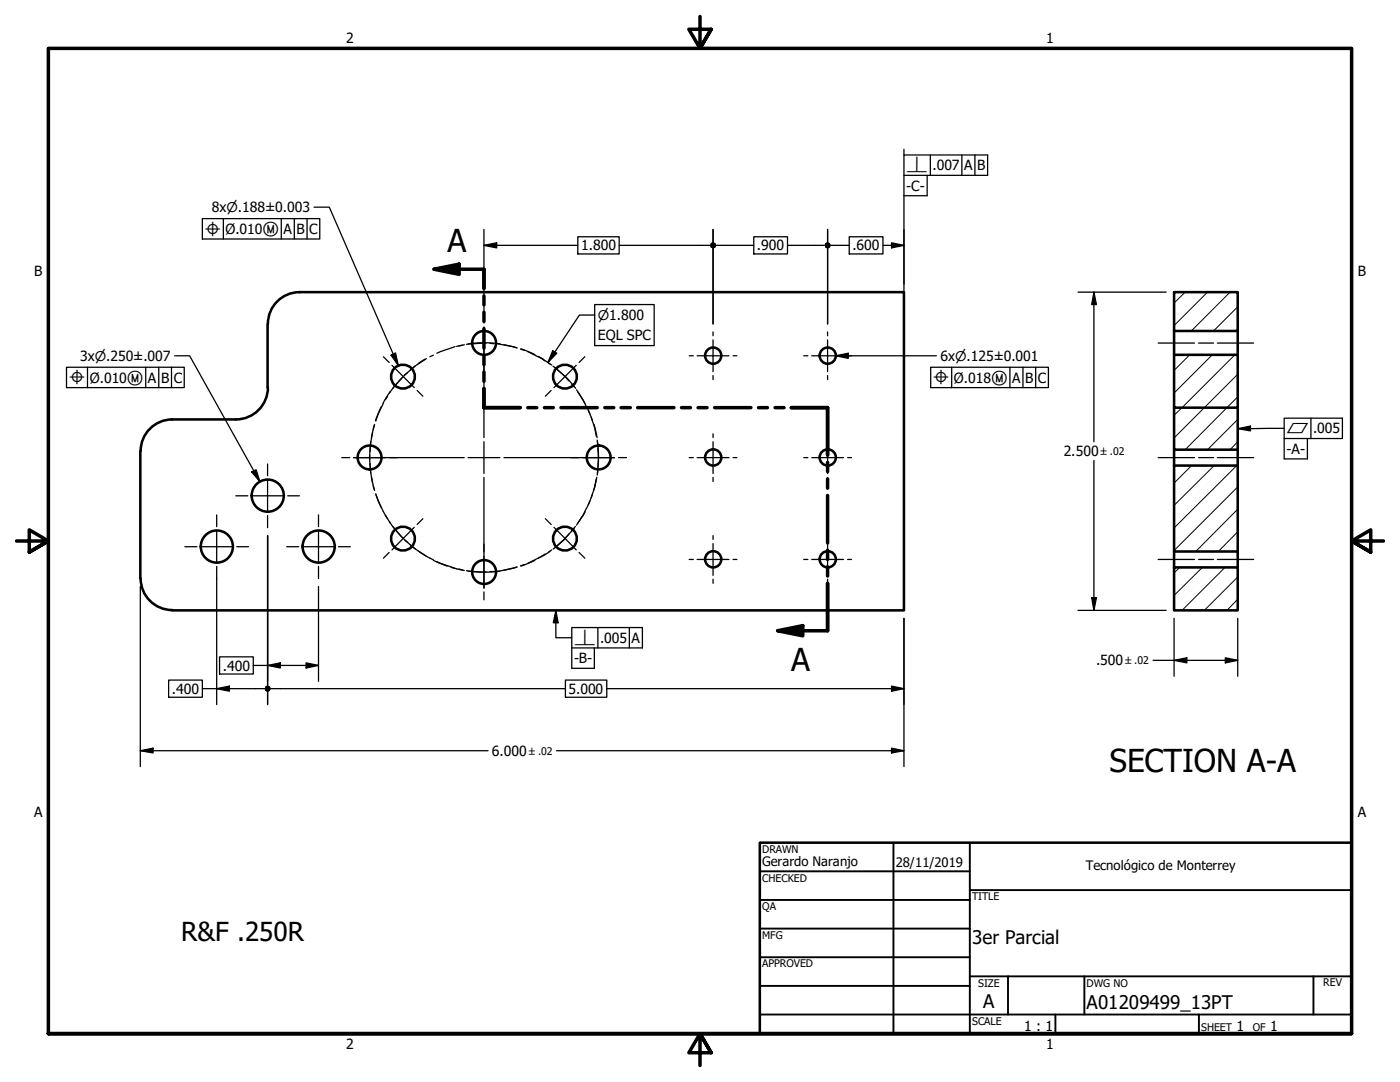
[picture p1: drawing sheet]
<svg xmlns="http://www.w3.org/2000/svg" width="279mm" height="216mm" viewBox="0 0 279 216" stroke-linecap="round" stroke-linejoin="round" font-family="sans-serif">
<!-- layer: Sombreado (ANSI) -->
<g fill="none" stroke="#000" stroke-width=".2">
<path d="M236.5 58.3l-2.2 2.2M241 58.3l-6.7 6.7M245.5 58.3l-7.8 7.7M237.4 70.8l-3.1 3.1M241.9 70.8l-7.6 7.6M246.4 70.8l-12.1 12.1M247 79.2l-10.5 10.5M247 74.7l-12.7 12.7M247 65.7l-.3 .3M247 61.2l-4.8 4.8M237.8 92.9l-3.5 3.5M242.3 92.9l-8 7.9"/>
<path d="M246.8 92.9l-12.5 12.4M247 97.2l-12.7 12.7M247 83.7l-6 6M247 88.1l-1.5 1.6M235.5 113.2l-1.2 1.1M240 113.2l-5.7 5.6M244.5 113.2l-8.6 8.6M247 119.6l-2.1 2.2M247 115.1l-6.7 6.7M247 106.1l-3.9 3.9M247 101.6l-8.4 8.4"/>
</g>
<!-- layer: Visible (ANSI) -->
<g fill="none" stroke="#000" stroke-width=".51">
<path d="M234.3 58.3h12.7v7.7h-12.7zM53.4 64.6v12.7M53.5 77.3a6.4 6.4 0 0 1-6.4 6.4M53.5 64.6a6.3 6.3 0 0 1 6.3-6.3h120.6v63.5h-146M234.3 66v4.8M247 66v4.8M28 90v25.4M47.1 83.7h-12.7a6.3 6.3 0 0 0-6.3 6.3M234.3 92.9h12.7v17.1h-12.7zM234.3 81.3v8.4h12.7M234.3 89.7v3.2M247 81.3h-12.7v-10.5h12.7v18.9"/>
<path d="M247 89.7v3.2M28.1 115.4a6.3 6.3 0 0 0 6.3 6.3M234.3 113.2h12.7v8.6h-12.7zM234.3 110v3.2M247 110v3.2"/>
<circle cx="80.4" cy="75.2" r="2.38"/>
<circle cx="96.6" cy="68.4" r="2.38"/>
<circle cx="112.7" cy="75.2" r="2.38"/>
<circle cx="142.3" cy="71" r="1.62"/>
<circle cx="165.2" cy="71" r="1.62"/>
<circle cx="53.4" cy="98.9" r="3.2"/>
<circle cx="73.8" cy="91.3" r="2.38"/>
<circle cx="119.5" cy="91.3" r="2.38"/>
<circle cx="142.3" cy="91.3" r="1.62"/>
<circle cx="165.2" cy="91.3" r="1.62"/>
<circle cx="43.3" cy="109.1" r="3.2"/>
<circle cx="63.6" cy="109.1" r="3.2"/>
<circle cx="80.4" cy="107.5" r="2.38"/>
<circle cx="96.6" cy="114.1" r="2.38"/>
<circle cx="112.7" cy="107.5" r="2.38"/>
<circle cx="142.3" cy="111.6" r="1.62"/>
<circle cx="165.2" cy="111.6" r="1.62"/>
</g>
<g fill="none" stroke="#000" stroke-width=".7">
<path d="M86.6 53.7l5-1v2zM86.6 53.7h10v3.8M96.6 59.1v1.7M96.6 62.3v1.8M96.6 65.6v3.9M96.6 70.9v1.9M96.6 74.2v1.9M96.6 77.5v3.8h7.2M105.3 81.3h1.8M108.6 81.3h1.8M112 81.3h7.2M120.7 81.3h1.8"/>
<path d="M124 81.3h1.8M127.3 81.3h7.2M136 81.3h1.8M139.3 81.3h1.8M142.6 81.3h7.3M151.4 81.3h1.8M154.7 81.3h1.8M157.9 81.3h7.3v9.5M165.2 92.3v1.8M165.2 95.6v1.8M165.2 98.9v9.4M165.2 109.8v1.8"/>
<path d="M165.2 113.1v1.8M165.2 116.4v9.5h-10M155.2 125.9l5-1.1v2.1z"/>
</g>
<g fill="#000">
<path d="M86.6 53.7l5-1v2z" fill-rule="evenodd"/>
<path d="M155.2 125.9l5-1.1v2.1z" fill-rule="evenodd"/>
</g>
<!-- layer: Borde (ANSI) -->
<path d="M139.7 3.3v6.4l-2.2-3.9h4.4l-2.2 3.9 2.2-3.9M3.3 107.9h6.4l-3.9-2.2v4.5l3.9-2.3-3.9 2.3M276.1 107.9h-6.4l3.9-2.2v4.5l-3.9-2.3 3.9 2.3M9.7 206.2v-196.5h260v196.5h-260h260M141.9 210.1l-2.2-3.9 2.2 3.9h-4.4l2.2-3.9v6.4" fill="none" stroke="#000" stroke-width=".7"/>
<g fill="none" stroke="#000" stroke-width=".38">
<path d="M151.6 173.9h41.9M151.6 179.6h41.9M178.3 168.1v38.1M193.5 177.6h76.2M193.5 168.1v38.1M151.6 185.3h41.9M151.6 191h41.9M151.6 196.7h41.9M193.5 194.8h76.2M201.2 194.8v7.6M216.4 194.8v7.6M262.1 194.8v7.6"/>
<path d="M151.6 202.4h118.1M210.6 202.4v3.8M239.3 202.4v3.8"/>
</g>
<path d="M151.6 168.1h118.1v38.1h-118.1z" fill="none" stroke="#000" stroke-width=".51"/>
<g fill="none" stroke="#000" stroke-width=".25">
<path d="M77.3 79.1l-.4 .7M80.2 75.4l-1.7 1.9-.8 1.1M81.3 74.4l-.6 .5M85.1 71.6l-2.4 1.6-.8 .7M86.5 70.9l-.7 .3M90.8 69.2l-3.6 1.3M92.3 68.9l-.7 .1M97 68.5l-3.9 .2M97.8 68.5l.8 .1M99.3 68.6l3.8 .8M103.9 69.7l.7 .2M105.3 70.2l3.5 1.8"/>
<path d="M109.5 72.5l.6 .3M110.7 73.3l2.1 1.8 .7 .9M114 76.6l.6 .6M115.1 77.8l1.9 3.4M73.8 90.9v.8M73.9 92.5l.1 1.8 .4 2M74.4 86.3l-.4 2-.1 1.8M74.5 97.1l.2 .7M74.7 84.8l-.2 .7M75 98.6l.5 1.4 1 2.1M76.5 80.5l-1 2-.5 1.5M117.4 81.9l.3 .6"/>
<path d="M118 83.2l.7 2.1 .3 1.8M119 95.6l-.3 1.6-.7 2.1M119.2 87.8l.1 .8M119.3 94l-.1 .8M119.3 89.3l.1 2-.1 1.9M76.9 102.8l.4 .7M77.7 104.1l2.5 3.1M80.7 107.7l.6 .5M81.9 108.7l.8 .7 2.4 1.6M85.8 111.4l.7 .3M87.2 112.1l3.6 1.3M91.6 113.5l.7 .2"/>
<path d="M93.1 113.9l3.9 .2M97.8 114h.8M103.1 113.2l-3.8 .8M104.6 112.6l-.7 .3M108.8 110.6l-3.5 1.8M110.1 109.7l-.6 .5M113.5 106.6l-.7 .8-2.1 1.9M114.6 105.4l-.6 .6M117 101.4l-.6 1.3-1.3 2.1M117.7 100l-.3 .7"/>
</g>
<!-- layer: Marca de centro (ANSI) -->
<g fill="none" stroke="#000" stroke-width=".25">
<path d="M76.5 71.2l1.2 1.1M78.2 72.9l4.5 4.4M83.2 77.9l1.2 1.2M96.6 62.9v1.6M96.6 65.3v22M110 77.9l-1.2 1.2M115 72.9l-4.4 4.4M116.7 71.2l-1.1 1.1M137.5 71h.9M139.1 71h6.4M142.3 66.2v.8M142.3 67.8v6.4"/>
<path d="M142.3 74.9v.9M146.3 71h.8M160.4 71h.8M162 71h6.3M165.2 66.2v.8M165.2 67.8v6.4M165.2 74.9v.9M169.2 71h.7M47.1 98.9h2.4M50.2 98.9h6.4M53.4 92.6v2.3M53.4 95.8v6.3"/>
<path d="M57.4 98.9h2.4M68.2 91.3h1.6M70.5 91.3h22.1M93.4 91.3h6.4M96.6 88.1v6.4M96.6 95.2v22.1M100.6 91.3h22M123.4 91.3h1.6M137.5 91.3h.9M139.1 91.3h6.4M142.3 86.6v.7M142.3 88.1v6.4"/>
<path d="M142.3 95.2v.9M146.3 91.3h.8M160.4 91.3h.8M162 91.3h6.3M165.2 86.6v.7M165.2 88.1v6.4M165.2 95.2v.9M169.2 91.3h.7M36.9 109.1h2.4M40.1 109.1h6.3M43.2 102.7v2.4M43.2 105.9v6.4"/>
<path d="M43.2 113v2.4M47.2 109.1h2.4M53.4 102.9v2.4M57.2 109.1h2.4M60.4 109.1h6.3M63.6 102.7v2.4M63.6 105.9v6.4M63.6 113v2.4M67.6 109.1h2.3M77.7 110.2l-1.2 1.2M82.7 105.2l-4.5 4.5M84.4 103.5l-1.2 1.1"/>
<path d="M96.6 118.1v1.6M108.8 103.5l1.2 1.1M110.6 105.2l4.4 4.5M115.6 110.2l1.1 1.2M137.5 111.6h.9M139.1 111.6h6.4M142.3 106.9v.7M142.3 108.5v6.3M142.3 115.6v.8M146.3 111.6h.8M160.4 111.6h.8M162 111.6h6.3"/>
<path d="M165.2 106.9v.7M165.2 108.5v6.3M165.2 115.6v.8M169.2 111.6h.7"/>
</g>
<!-- layer: Eje (ANSI) -->
<g fill="none" stroke="#000" stroke-width=".25">
<path d="M77.9 78.1l-1.5 2.3M82.9 73.1l-2.4 2-2.1 2.4M84.8 71.7l-1.3 .8M92.7 68.8l-1.6 .3M96.6 68.4l3.2 .2M96.6 68.4l-3.2 .2M100.6 68.8l2.6 .6M104 69.6l2.7 1.2M107.4 71.1l1 .6M108.4 71.7l1.3 .9M110.4 73.1l2.4 2M112.8 75.1l2.1 2.4"/>
<path d="M115.3 78.2l1.4 2.3M231.1 68.5h7.3M239.2 68.5h3M243 68.5h7.2M74 88.1l-.2 3.2 .2 3.1M74.1 95.2l.7 2.7M74.8 84.7l-.7 2.6M75 98.6l1.1 2.8M76.1 81.2l-1.2 2.7M117.1 81.2l1.1 2.7M118.2 98.6l-1.1 2.8M118.5 84.7l.7 2.6"/>
<path d="M119.1 95.2l-.6 2.7M119.2 88.1l.2 3.2-.2 3.1M231.1 91.3h7.3M239.2 91.3h3M243 91.3h7.2M76.5 102.1l1.4 2.3M78.4 105l2.1 2.4 2.4 2.1M83.5 110l2.3 1.4M86.5 111.8l2.8 1.2M90 113.2l2.7 .6M93.4 114l3.2 .2 3.2-.2M103.2 113.1l-2.6 .7"/>
<path d="M106.7 111.8l-2.7 1.2M108.4 110.8l-1 .6M109.8 110l-1.4 .9M112.8 107.5l-2.4 2.1M114.8 105l-2 2.4M116.2 103.1l-.9 1.3M116.8 102.1l-.6 1M231.1 111.6h7.3M239.2 111.6h3M243 111.6h7.2"/>
</g>
<!-- layer: Cota (ANSI) -->
<g fill="none" stroke="#000" stroke-width=".25">
<path d="M62.7 41.3h3l13.8 31.7M96.6 49l2.5-.5v1zM96.6 49h18.7M96.6 45.8v17.1M115.3 47.2h8.3v3.5h-8.3zM123.6 49h18.1M142.3 45.8v18.8M142.9 49h7.5M150.4 47.2h6.8v3.5h-6.8zM157.2 49h7.4M165.2 45.8v18.8M165.8 49h3.7"/>
<path d="M169.5 47.2h6.7v3.5h-6.7zM176.2 49h4.2M177.9 48.5l2.5 .5-2.5 .5zM180.4 45.8v10.9M215.1 58.3h17.6M218.3 58.3l.5 2.5h-.9zM218.3 58.3v29.8M34.9 71h2.9l14.1 25.1M78 70.9l.9-.5 .6 2.6zM110.3 70l.8 .5-1.8 1.8zM118.7 60.8h11.9v8.2h-11.9zM118.7 62.9h-3.1l-6.3 9.4"/>
<path d="M166.8 71l2.5-.5v1zM166.8 71h20.1M50.2 94.2l.9-.5 .8 2.4zM218.3 91.9v29.9M28 117v36M43.2 115.4v25.2M53.4 106.9v33.7M63.6 117v19M217.9 119.3h.9l-.5 2.5zM33.7 135.7h6.7v3.4h-6.7zM40.4 137.4h12.4M43.2 137.4l2.6-.5v1z"/>
<path d="M43.8 131.1h6.7v3.4h-6.7zM50.5 132.8h13.1M53.4 132.8l2.5-.5v1zM54 137.4h58.8M61.1 132.3l2.5 .5-2.5 .5zM112.8 135.7h8.3v3.4h-8.3zM121.1 137.4h59.3M177.9 136.9l2.5 .5-2.5 .5zM180.4 123.4v29.6M215.1 121.8h17.6M230.1 131.8h16.9M234.3 131.8l2.6-.5v1z"/>
<path d="M234.3 123.4v11.5M244.5 131.3l2.5 .5-2.5 .5zM247 123.4v11.5M28 149.8l2.5-.5v.9zM28 149.8h69.4M111.1 149.8h69.3M177.9 149.3l2.5 .5-2.5 .4z"/>
</g>
<g fill="#000">
<path d="M96.6 49l2.5-.5v1z" fill-rule="evenodd"/>
<path d="M177.9 48.5l2.5 .5-2.5 .5z" fill-rule="evenodd"/>
<path d="M78 70.9l.9-.5 .6 2.6z" fill-rule="evenodd"/>
<path d="M110.3 70l.8 .5-1.8 1.8z" fill-rule="evenodd"/>
<path d="M166.8 71l2.5-.5v1z" fill-rule="evenodd"/>
<path d="M218.3 58.3l.5 2.5h-.9z" fill-rule="evenodd"/>
<path d="M50.2 94.2l.9-.5 .8 2.4z" fill-rule="evenodd"/>
<path d="M217.9 119.3h.9l-.5 2.5z" fill-rule="evenodd"/>
<path d="M43.2 137.4l2.6-.5v1z" fill-rule="evenodd"/>
<path d="M53.4 132.8l2.5-.5v1z" fill-rule="evenodd"/>
<path d="M61.1 132.3l2.5 .5-2.5 .5z" fill-rule="evenodd"/>
<path d="M177.9 136.9l2.5 .5-2.5 .5z" fill-rule="evenodd"/>
<path d="M234.3 131.8l2.6-.5v1z" fill-rule="evenodd"/>
<path d="M244.5 131.3l2.5 .5-2.5 .5z" fill-rule="evenodd"/>
<path d="M28 149.8l2.5-.5v.9z" fill-rule="evenodd"/>
<path d="M177.9 149.3l2.5 .5-2.5 .4z" fill-rule="evenodd"/>
<circle cx="142.3" cy="49" r=".63"/>
<circle cx="142.3" cy="49" r=".62"/>
<circle cx="165.2" cy="49" r=".63"/>
<circle cx="165.2" cy="49" r=".62"/>
<circle cx="53.4" cy="137.4" r=".63"/>
<circle cx="53.4" cy="137.4" r=".62"/>
</g>
<g fill="none" stroke="#000" stroke-width=".25">
<path d="M180.4 35h16.7v-4.1h-16.7v8.2M180.4 29.8v1.1M180.4 39.1v82.7M185 35v4.1h-4.6M185.7 30.9v4.1M192 30.9v4.1M194.6 30.9v4.1M40.4 43.6h23.4v4.1h-23.4zM44.6 43.6v4.1M56.1 43.6v4.1M58.7 43.6v4.1M61.3 43.6v4.1"/>
<path d="M13.3 73.3h23.5v4h-23.5zM17.5 73.3v4M29.1 73.3v4M31.7 73.3v4M34.2 73.3v4M185.7 73.3h23.5v4h-23.5zM189.9 73.3v4M201.5 73.3v4M204.2 73.3v4M206.7 73.3v4M247 85.5l2.6-.5v1zM256.3 85.5h-9.3"/>
<path d="M256.3 87.5h11.6v-4.1h-11.6v8.2h4.6v-4.1M261.6 83.4v4.1M110.9 121.8l.5 2.5h-1zM110.9 121.8v5.5h3.2M114.1 129.3h14.1v-4.1h-14.1v8.1h4.5v-4M119.3 125.2v4.1M125.6 125.2v4.1"/>
</g>
<g fill="#000">
<path d="M247 85.5l2.6-.5v1z" fill-rule="evenodd"/>
<path d="M110.9 121.8l.5 2.5h-1z" fill-rule="evenodd"/>
</g>
<g font-size="6.3">
<text x="89.3" y="50.2">A</text>
<text x="157.9" y="133.9">A</text>
<text x="221.4" y="154">SECTION A-A</text>
</g>
<text font-size="5.2" x="36.1" y="187.8">R&amp;F .250R</text>
<g font-size="3.7">
<text x="194" y="188.3">3er Parcial</text>
<text x="196.2" y="201.2">A</text>
<text x="216.9" y="201.4">A01209499_13PT</text>
</g>
<g font-size="2.8">
<text x="69.1" y="8.6">2</text>
<text x="208.8" y="8.6">1</text>
<text x="186.1" y="34">.007</text>
<text x="192.4" y="34">A</text>
<text x="195" y="34">B</text>
<text x="180.8" y="38">-C-</text>
<text x="42.3" y="42.3">8x⌀.188±0.003</text>
<text x="45" y="46.7">Ø.010Ⓜ</text>
<text x="56.6" y="46.7">A</text>
<text x="59.2" y="46.7">B</text>
<text x="61.7" y="46.7">C</text>
<text x="116" y="50">1.800</text>
<text x="151.1" y="50">.900</text>
<text x="170.1" y="50">.600</text>
<text x="6.8" y="55">B</text>
<text x="271" y="55">B</text>
<text x="16" y="71.9">3x⌀.250±.007</text>
<text x="119.3" y="67.8">EQL SPC</text>
<text x="187.7" y="71.9">6x⌀.125±0.001</text>
<text x="17.9" y="76.3">Ø.010Ⓜ</text>
<text x="29.5" y="76.3">A</text>
<text x="32.1" y="76.3">B</text>
<text x="34.7" y="76.3">C</text>
<text x="190.4" y="76.3">Ø.018Ⓜ</text>
<text x="202" y="76.3">A</text>
<text x="204.6" y="76.3">B</text>
<text x="207.1" y="76.3">C</text>
<text x="262.1" y="86.5">.005</text>
<text x="212.3" y="91.1">2.500</text>
<text x="256.7" y="90.6">-A-</text>
<text x="119.8" y="128.3">.005</text>
<text x="126" y="128.3">A</text>
<text x="44.4" y="133.8">.400</text>
<text x="114.6" y="132.3">-B-</text>
<text x="218.8" y="132.8">.500</text>
<text x="34.3" y="138.4">.400</text>
<text x="113.5" y="138.4">5.000</text>
<text x="98.2" y="150.8">6.000</text>
<text x="6.8" y="162.9">A</text>
<text x="271" y="162.9">A</text>
<text x="69.1" y="209.3">2</text>
<text x="204.4" y="205.8">1 : 1</text>
<text x="208.8" y="209.3">1</text>
<text x="246.8" y="205.7">1</text>
<text x="253.5" y="205.7">1</text>
</g>
<g font-size="2.7">
<text x="180.8" y="34.4">⟂</text>
<text x="40.8" y="47.1">⌖</text>
<text x="119.3" y="63.9">⌀1.800</text>
<text x="13.7" y="76.7">⌖</text>
<text x="186.2" y="76.7">⌖</text>
<text x="256.7" y="86.4">⏥</text>
<text x="114.6" y="128.7">⟂</text>
</g>
<g font-size="2.6">
<text x="152.1" y="172.8">Gerardo Naranjo</text>
<text x="178.8" y="173">28/11/2019</text>
<text x="216.7" y="173.7">Tecnológico de Monterrey</text>
</g>
<g font-size="2.1">
<text x="152.1" y="170.1">DRAWN</text>
<text x="152.1" y="175.9">CHECKED</text>
<text x="194" y="179.6">TITLE</text>
<text x="152.1" y="181.6">QA</text>
<text x="152.1" y="187.3">MFG</text>
<text x="152.1" y="193">APPROVED</text>
<text x="195.2" y="196.8">SIZE</text>
<text x="216.9" y="196.8">DWG NO</text>
<text x="264.1" y="196.8">REV</text>
<text x="194" y="204.5">SCALE</text>
<text x="239.7" y="205.7">SHEET</text>
<text x="250" y="205.7">OF</text>
</g>
<g font-size="2">
<text x="219.6" y="90.8">±.02</text>
<text x="224.5" y="132.5">±.02</text>
<text x="105.5" y="150.6">±.02</text>
</g>
</svg>
